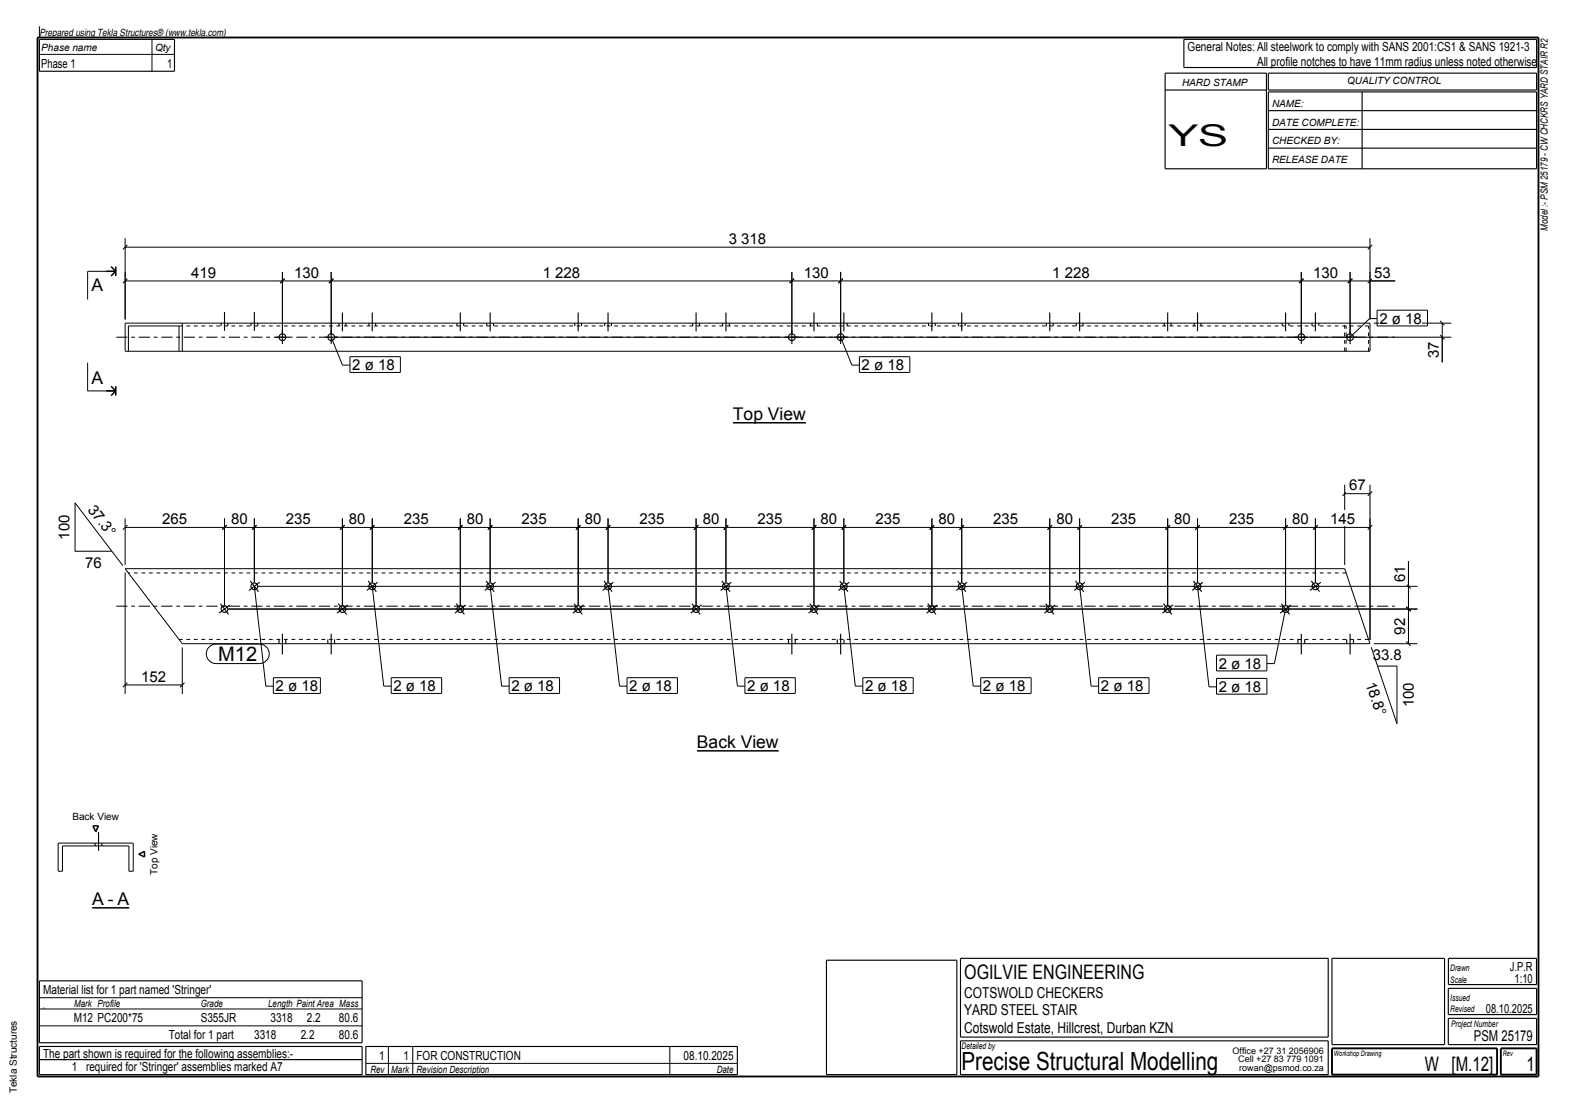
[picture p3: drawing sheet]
<svg xmlns="http://www.w3.org/2000/svg" width="420mm" height="297mm" viewBox="0 0 420 297" stroke-linecap="round" stroke-linejoin="round" font-family="sans-serif">
<path d="M10 10h400v277h-400z" fill="none" stroke="#000" stroke-width=".5"/>
<path d="M195.3 112.7h19.5" fill="none" stroke="#000" stroke-width=".4"/>
<path d="M195.3 108.5h19.5v3.5h-19.5z" fill-rule="evenodd" fill="#fefefb"/>
<path d="M185.7 200.2h21.8" fill="none" stroke="#000" stroke-width=".4"/>
<path d="M185.7 195.9h21.8v3.5h-21.8z" fill-rule="evenodd" fill="#fefefb"/>
<path d="M24.6 242h9.8" fill="none" stroke="#000" stroke-width=".4"/>
<g fill="#fefefb">
<path d="M24.6 237.8h3.1v3.5h-3.1z" fill-rule="evenodd"/>
<path d="M28.7 237.8h1.6v3.5h-1.6z" fill-rule="evenodd"/>
<path d="M31.3 237.8h3.1v3.5h-3.1z" fill-rule="evenodd"/>
</g>
<path d="M24.7 220.2h1.5l-.7 1.5zM37 227.7l1.5-.7v1.5z" fill="none" stroke="#000" stroke-width=".4"/>
<path d="M358.4 93.7v-7.5M358.7 93.7v-6.8M364.7 86.9h-317M364.7 93.7v-6.8M358.7 152.8h-324.5M364.7 170.5h-317" fill="none" stroke="#000" stroke-width=".27" stroke-dasharray="1 1 1 1" stroke-linecap="butt"/>
<g fill="none" stroke="#000" stroke-width=".27">
<path d="M10.5 7v3M10.5 14.5h36M40.5 10.5v8.5M30.9 72.3h-7.5v7.5M33.4 63.5v21.6M33.4 74.9h338.4M33.4 65.9h331.7M34 74.3l-1.2 1.2M34 65.3l-1.2 1.2M75.3 72.5v16.4M75.9 74.3l-1.2 1.2M88.3 72.5v16.4"/>
<path d="M88.9 74.3l-1.2 1.2M211 72.5v16.4M211.6 74.3l-1.2 1.2M224 72.5v16.4M224.6 74.3l-1.2 1.2M346.8 72.5v16.4M347.4 74.3l-1.2 1.2M359.8 72.5v16.4M360.4 74.3l-1.2 1.2M365.1 63.5v21.6M365.7 74.3l-1.2 1.2M365.7 65.3l-1.2 1.2"/>
<path d="M23.4 96.7v7.5h7.5M33.4 86.2h331.7v7.5h-331.7zM34.2 93.7v-6.8h13.5v6.8M48.6 86.2v7.5M88.3 89.9l3 7.4h2M89.3 89.9h297.5M224 89.9l3 7.4h2M366.1 86.2h20.7M367 84.9h-2l-5.2 5M383.8 89.3l1.2 1.2M383.8 85.6l1.2 1.1M384.4 86.2v10.4"/>
<path d="M33.4 138.2v12.4M59.8 138.2v23.2M67.8 138.2v17.1M91.2 138.2v23.2M99.2 138.2v17.1M122.7 138.2v23.2M130.6 138.2v17.1M154.1 138.2v23.2M162 138.2v17.1M185.5 138.2v23.2M193.5 138.2v17.1M216.9 138.2v23.2"/>
<path d="M224.9 138.2v17.1M248.3 138.2v23.2M256.3 138.2v17.1M279.8 138.2v23.2M287.7 138.2v17.1M311.2 138.2v23.2M319.1 138.2v17.1M342.6 138.2v23.2M350.6 138.2v17.1M358.4 131.6h6.7M358.4 129.2v21.4M359 131l-1.2 1.2"/>
<path d="M365.1 129.2v41.4M365.7 131l-1.2 1.2M29.8 147h-9.8v-12.9l12.7 16.7M33.4 152.6v32.4M33.4 151.6h325l6.7 20h-316.5zM33.4 140.6h331.7M34 140l-1.2 1.2M60.4 140l-1.2 1.2M67.8 156.3l3 26.6h2M68.4 140l-1.2 1.2M68.8 156.3h309M91.8 140l-1.2 1.2"/>
<path d="M99.2 156.3l3.1 26.6h2M99.8 140l-1.2 1.2M123.3 140l-1.2 1.2M130.6 156.3l3.1 26.6h2M131.2 140l-1.2 1.2M154.7 140l-1.2 1.2M162 156.3l3.1 26.6h2M162.6 140l-1.2 1.2M186.1 140l-1.2 1.2M193.5 156.3l3 26.6h2M194.1 140l-1.2 1.2M217.5 140l-1.2 1.2"/>
<path d="M224.9 156.3l3 26.6h2M225.5 140l-1.2 1.2M248.9 140l-1.2 1.2M256.3 156.3l3.1 26.6h2M256.9 140l-1.2 1.2M280.4 140l-1.2 1.2M287.7 156.3l3.1 26.6h2M288.3 140l-1.2 1.2M311.8 140l-1.2 1.2M319.1 156.3l3.1 26.8h2M319.7 140l-1.2 1.2M343.2 140l-1.2 1.2"/>
<path d="M351.2 140l-1.2 1.2M365.7 140l-1.2 1.2M374.8 155.7l1.2 1.2M375.4 149.6v22M48.6 172.6v12.4M60.8 162.4h317M342.6 162.4l-3 14.5h-2M365.4 172.6l6.9 20.3v-15.3h-5.2M366.1 171.6h11.7M374.8 161.8l1.2 1.2M374.8 171l1.2 1.2M33.4 182.6h15.2"/>
<path d="M34 182l-1.2 1.2M49.2 182l-1.2 1.2M15.5 224.8h20v7.5h-1.1v-6.8h-17.8v6.8h-1.1zM10.5 266h86M10.5 273.5h86M10.5 269h86M11.5 268.7h.1M97.5 279h99M103.5 279v7.5M110 279v7.5M178.5 279v7.5M10.5 282.5h86"/>
<path d="M97.5 283.5h99M184 286.5h.1"/>
</g>
<path d="M31 89.9h340.7M31 161.6h340.7" fill="none" stroke="#000" stroke-width=".27" stroke-dasharray="3 1 1 1" stroke-linecap="butt"/>
<g fill="none" stroke="#000" stroke-width=".3">
<path d="M10.5 10.5h36v8.5h-36zM310.5 19.5h27v25.5h-27zM315.5 10.5h94v7.5h-94zM338 19.5h71.5v4.5h-71.5zM310.5 24h27M338 24.5h71.5v20.5h-71.5zM338 29.5h71.5M338 34.5h71.5M338 39.5h71.5M363 24.5v20.5M58.9 86.2v.7M59.8 83.2v5"/>
<path d="M60.7 86.2v.7M66.9 86.2v.7M67.8 83.2v5M68.7 86.2v.7M73.5 89.9h3.6M75.3 88.1v3.6M86.5 89.9h3.6M88.3 88.1v3.6M90.3 86.2v.7M91.2 83.3v5M92.1 86.2v.7M98.3 86.2v.7"/>
<path d="M99.2 83.3v5M100.1 86.2v.7M121.8 86.2v.7M122.7 83.3v5M123.6 86.2v.7M129.7 86.2v.7M130.6 83.3v5M131.5 86.2v.7M153.2 86.2v.7M154.1 83.3v5M155 86.2v.7M161.1 86.2v.7"/>
<path d="M162 83.3v5M162.9 86.2v.7M184.6 86.2v.7M185.5 83.3v5M186.4 86.2v.7M192.6 86.2v.7M193.5 83.3v5M194.4 86.2v.7M209.2 89.9h3.6M211 88.1v3.6M216 86.2v.7M216.9 83.3v5"/>
<path d="M217.8 86.2v.7M222.2 89.9h3.6M224 86.2v.7M224 88.1v3.6M224.9 83.3v5M225.8 86.2v.7M247.4 86.2v.7M248.3 83.3v5M249.2 86.2v.7M255.4 86.2v.7M256.3 83.3v5M257.2 86.2v.7"/>
<path d="M278.9 86.2v.7M279.8 83.3v5M280.7 86.2v.7M286.8 86.2v.7M287.7 83.3v5M288.6 86.2v.7M310.3 86.2v.7M311.2 83.3v5M312.1 86.2v.7M318.2 86.2v.7M319.1 83.3v5M320 86.2v.7"/>
<path d="M341.7 86.2v.7M342.6 83.3v5M343.5 86.2v.7M345 89.9h3.6M346.8 88.1v3.6M349.7 86.2v.7M350.6 83.3v5M351.5 86.2v.7M358 89.9h3.6M359.8 88.1v3.6M66.7 154.9l2.2 2.9M69.2 155.2l-2.8 2.2"/>
<path d="M98.1 154.9l2.2 2.9M100.6 155.2l-2.8 2.2M129.5 154.9l2.2 2.9M132.1 155.2l-2.9 2.2M161 154.9l2.1 2.9M163.5 155.2l-2.9 2.2M192.4 154.9l2.2 2.9M194.9 155.2l-2.9 2.2M223.8 154.9l2.2 2.9M226.3 155.2l-2.9 2.2M255.2 154.9l2.2 2.9M257.7 155.2l-2.8 2.2"/>
<path d="M286.6 154.9l2.2 2.9M289.2 155.2l-2.9 2.2M318 154.9l2.2 2.9M320.6 155.2l-2.9 2.2M349.5 154.9l2.1 2.9M352 155.2l-2.9 2.2M58.7 160.9l2.2 2.9M61.3 161.3l-2.9 2.2M74.4 170.5v1.1M75.3 169v5.5M76.2 170.5v1.1M87.4 170.5v1.1"/>
<path d="M88.3 169v5.5M89.2 170.5v1.1M90.2 160.9l2.1 2.9M92.7 161.3l-2.9 2.2M121.6 160.9l2.2 2.9M124.1 161.3l-2.9 2.2M153 160.9l2.2 2.9M155.5 161.3l-2.8 2.2M184.4 160.9l2.2 2.9M186.9 161.3l-2.8 2.2M210.1 170.5v1.1M211 169v5.5"/>
<path d="M211.9 170.5v1.1M215.8 160.9l2.2 2.9M218.4 161.3l-2.9 2.2M223.1 170.5v1.1M224 169v5.5M224.9 170.5v1.1M247.3 160.9l2.1 2.9M249.8 161.3l-2.9 2.2M278.7 160.9l2.2 2.9M281.2 161.3l-2.9 2.2M310.1 160.9l2.2 2.9M312.6 161.3l-2.9 2.2"/>
<path d="M341.5 160.9l2.2 2.9M344 161.3l-2.8 2.2M345.9 170.5v1.1M346.8 169v5.5M347.7 170.5v1.1M358.9 170.5v1.1M359.8 169v5.5M360.7 170.5v1.1M25.4 224.8v.7M26.3 221.8v5M27.2 224.8v.7M220.2 256h34.8v30.5h-34.8z"/>
<path d="M256 255.5h98v21h-98zM355 255.5h30v23h-30zM386 255.5h23.5v7h-23.5zM10.5 279h86v7.5h-86zM10.5 261.5h86v16.5h-86zM97.5 279h99v7.5h-99zM256 277.5h98v9h-98zM386 263.5h23.5v7h-23.5zM386 271.5h23.5v7h-23.5z"/>
<circle cx="75.3" cy="89.9" r=".9"/>
<circle cx="88.3" cy="89.9" r=".9"/>
<circle cx="211" cy="89.9" r=".9"/>
<circle cx="224" cy="89.9" r=".9"/>
<circle cx="346.8" cy="89.9" r=".9"/>
<circle cx="359.8" cy="89.9" r=".9"/>
<circle cx="67.8" cy="156.3" r=".9"/>
<circle cx="99.2" cy="156.3" r=".9"/>
<circle cx="130.6" cy="156.3" r=".9"/>
<circle cx="162" cy="156.3" r=".9"/>
<circle cx="193.5" cy="156.3" r=".9"/>
<circle cx="224.9" cy="156.3" r=".9"/>
<circle cx="256.3" cy="156.3" r=".9"/>
<circle cx="287.7" cy="156.3" r=".9"/>
<circle cx="319.1" cy="156.3" r=".9"/>
<circle cx="350.6" cy="156.3" r=".9"/>
<circle cx="59.8" cy="162.4" r=".9"/>
<circle cx="91.2" cy="162.4" r=".9"/>
<circle cx="122.7" cy="162.4" r=".9"/>
<circle cx="154.1" cy="162.4" r=".9"/>
<circle cx="185.5" cy="162.4" r=".9"/>
<circle cx="216.9" cy="162.4" r=".9"/>
<circle cx="248.3" cy="162.4" r=".9"/>
<circle cx="279.8" cy="162.4" r=".9"/>
<circle cx="311.2" cy="162.4" r=".9"/>
<circle cx="342.6" cy="162.4" r=".9"/>
</g>
<path d="M355 279.5h44v7h-44zM400 279.5h9.5v7h-9.5z" fill="none" stroke="#000" stroke-width=".5"/>
<g fill="#fefefb">
<path d="M379.9 90.4h4.2v5.7h-4.2z" fill-rule="evenodd"/>
<path d="M349.4 70.4h7.8v4.2h-7.8z" fill-rule="evenodd"/>
<path d="M279.8 70.4h11.2v4.2h-11.2z" fill-rule="evenodd"/>
<path d="M367.6 83.3h11.3v3h-11.3z" fill-rule="evenodd"/>
<path d="M367.6 83.3h11.3v3h-11.3z" fill-rule="evenodd"/>
</g>
<path d="M379.8 83.3v3" fill="none" stroke="#fefefb" stroke-width=".27"/>
<path d="M367 82.7h13.4v4.2h-13.4z" fill="none" stroke="#000" stroke-width=".27"/>
<path d="M24.4 74.1h3.1v3.5h-3.1z" fill-rule="evenodd" fill="#fefefb"/>
<path d="M28.4 72.3h2.5M29.6 71.1l1.3 1.2M30.9 71.1v2.5M30.9 72.3l-1.3 1.3" fill="none" stroke="#000" stroke-width=".4"/>
<path d="M24.4 99h3.1v3.5h-3.1z" fill-rule="evenodd" fill="#fefefb"/>
<path d="M28.4 104.2h2.5M29.6 103l1.3 1.2M30.9 103v2.5M30.9 104.2l-1.3 1.3" fill="none" stroke="#000" stroke-width=".4"/>
<g fill="#fefefb">
<path d="M229.6 95.7h11.4v3h-11.4z" fill-rule="evenodd"/>
<path d="M229.6 95.7h11.4v3h-11.4z" fill-rule="evenodd"/>
</g>
<path d="M241.9 95.7v3" fill="none" stroke="#fefefb" stroke-width=".27"/>
<path d="M229 95.1h13.5v4.2h-13.5z" fill="none" stroke="#000" stroke-width=".27"/>
<g fill="#fefefb">
<path d="M93.9 95.7h11.3v3h-11.3z" fill-rule="evenodd"/>
<path d="M93.9 95.7h11.3v3h-11.3z" fill-rule="evenodd"/>
</g>
<path d="M106.1 95.7v3" fill="none" stroke="#fefefb" stroke-width=".27"/>
<path d="M93.3 95.1h13.4v4.2h-13.4z" fill="none" stroke="#000" stroke-width=".27"/>
<g fill="#fefefb">
<path d="M365.6 70.4h5.7v4.2h-5.7z" fill-rule="evenodd"/>
<path d="M213.6 70.4h7.9v4.2h-7.9z" fill-rule="evenodd"/>
<path d="M144 70.4h11.2v4.2h-11.2z" fill-rule="evenodd"/>
<path d="M77.8 70.4h7.9v4.2h-7.9z" fill-rule="evenodd"/>
<path d="M50.4 70.4h7.8v4.2h-7.8z" fill-rule="evenodd"/>
<path d="M193.6 61.4h11.2v4.2h-11.2z" fill-rule="evenodd"/>
<path d="M358.9 127.1h5.7v4.2h-5.7z" fill-rule="evenodd"/>
<path d="M324.8 181.5h11.3v3h-11.3z" fill-rule="evenodd"/>
<path d="M324.8 181.5h11.3v3h-11.3z" fill-rule="evenodd"/>
</g>
<path d="M337 181.5v3" fill="none" stroke="#fefefb" stroke-width=".27"/>
<path d="M324.2 180.9h13.4v4.2h-13.4z" fill="none" stroke="#000" stroke-width=".27"/>
<g fill="#fefefb">
<path d="M169.8 136.1h7.9v4.2h-7.9z" fill-rule="evenodd"/>
<path d="M155.2 136.1h5.7v4.2h-5.7z" fill-rule="evenodd"/>
<path d="M167.7 181.3h11.3v3h-11.3z" fill-rule="evenodd"/>
<path d="M167.7 181.3h11.3v3h-11.3z" fill-rule="evenodd"/>
</g>
<path d="M179.9 181.3v3" fill="none" stroke="#fefefb" stroke-width=".27"/>
<path d="M167.1 180.7h13.4v4.2h-13.4z" fill="none" stroke="#000" stroke-width=".27"/>
<g fill="#fefefb">
<path d="M92.4 136.1h5.7v4.2h-5.7z" fill-rule="evenodd"/>
<path d="M295.5 136.1h7.9v4.2h-7.9z" fill-rule="evenodd"/>
<path d="M280.9 136.1h5.7v4.2h-5.7z" fill-rule="evenodd"/>
<path d="M199.1 181.3h11.4v3h-11.4z" fill-rule="evenodd"/>
<path d="M199.1 181.3h11.4v3h-11.4z" fill-rule="evenodd"/>
</g>
<path d="M211.4 181.3v3" fill="none" stroke="#fefefb" stroke-width=".27"/>
<path d="M198.5 180.7h13.5v4.2h-13.5z" fill="none" stroke="#000" stroke-width=".27"/>
<g fill="#fefefb">
<path d="M58.2 172.3h10.3v4h-10.3z" fill-rule="evenodd"/>
<path d="M58.2 172.3h10.3v4h-10.3z" fill-rule="evenodd"/>
</g>
<path d="M55.9 172.3l1.7-.6h11.5a2.6 2.6 0 0 1 2.6 2.6 2.6 2.6 0 0 1-2.6 2.6h-11.5a2.6 2.6 0 0 1-2.5-1.7 2.6 2.6 0 0 1 .8-2.9z" fill="none" stroke="#000" stroke-width=".27"/>
<g fill="#fefefb">
<path d="M73.4 181.3h11.4v3h-11.4z" fill-rule="evenodd"/>
<path d="M73.4 181.3h11.4v3h-11.4z" fill-rule="evenodd"/>
</g>
<path d="M72.8 180.7h12.6v4.2h-12.6z" fill="none" stroke="#000" stroke-width=".27"/>
<g fill="#fefefb">
<path d="M104.9 181.3h11.3v3h-11.3z" fill-rule="evenodd"/>
<path d="M104.9 181.3h11.3v3h-11.3z" fill-rule="evenodd"/>
</g>
<path d="M117.1 181.3v3" fill="none" stroke="#fefefb" stroke-width=".27"/>
<path d="M104.3 180.7h13.4v4.2h-13.4z" fill="none" stroke="#000" stroke-width=".27"/>
<g fill="#fefefb">
<path d="M370.9 150.1h4.2v5.7h-4.2z" fill-rule="evenodd"/>
<path d="M136.3 181.3h11.3v3h-11.3z" fill-rule="evenodd"/>
<path d="M136.3 181.3h11.3v3h-11.3z" fill-rule="evenodd"/>
</g>
<path d="M148.5 181.3v3" fill="none" stroke="#fefefb" stroke-width=".27"/>
<path d="M135.7 180.7h13.4v4.2h-13.4z" fill="none" stroke="#000" stroke-width=".27"/>
<g fill="#fefefb">
<path d="M230.5 181.3h11.4v3h-11.4z" fill-rule="evenodd"/>
<path d="M230.5 181.3h11.4v3h-11.4z" fill-rule="evenodd"/>
</g>
<path d="M242.8 181.3v3" fill="none" stroke="#fefefb" stroke-width=".27"/>
<path d="M229.9 180.7h13.5v4.2h-13.5z" fill="none" stroke="#000" stroke-width=".27"/>
<g fill="#fefefb">
<path d="M262 181.3h11.3v3h-11.3z" fill-rule="evenodd"/>
<path d="M262 181.3h11.3v3h-11.3z" fill-rule="evenodd"/>
</g>
<path d="M274.2 181.3v3" fill="none" stroke="#fefefb" stroke-width=".27"/>
<path d="M261.4 180.7h13.4v4.2h-13.4z" fill="none" stroke="#000" stroke-width=".27"/>
<g fill="#fefefb">
<path d="M42.7 136.1h7.8v4.2h-7.8z" fill-rule="evenodd"/>
<path d="M293.4 181.3h11.3v3h-11.3z" fill-rule="evenodd"/>
<path d="M293.4 181.3h11.3v3h-11.3z" fill-rule="evenodd"/>
</g>
<path d="M305.6 181.3v3" fill="none" stroke="#fefefb" stroke-width=".27"/>
<path d="M292.8 180.7h13.4v4.2h-13.4z" fill="none" stroke="#000" stroke-width=".27"/>
<g fill="#fefefb">
<path d="M324.8 175.3h11.3v3h-11.3z" fill-rule="evenodd"/>
<path d="M324.8 175.3h11.3v3h-11.3z" fill-rule="evenodd"/>
</g>
<path d="M337 175.3v3" fill="none" stroke="#fefefb" stroke-width=".27"/>
<path d="M324.2 174.7h13.4v4.2h-13.4z" fill="none" stroke="#000" stroke-width=".27"/>
<g fill="#fefefb">
<path d="M370.9 164.2h4.2v5.6h-4.2z" fill-rule="evenodd"/>
<path d="M353.9 136.1h7.9v4.2h-7.9z" fill-rule="evenodd"/>
<path d="M343.8 136.1h5.6v4.2h-5.6z" fill-rule="evenodd"/>
<path d="M326.9 136.1h7.9v4.2h-7.9z" fill-rule="evenodd"/>
<path d="M312.3 136.1h5.7v4.2h-5.7z" fill-rule="evenodd"/>
<path d="M37 178.1h7.9v4.2h-7.9z" fill-rule="evenodd"/>
<path d="M264.1 136.1h7.9v4.2h-7.9z" fill-rule="evenodd"/>
<path d="M249.5 136.1h5.6v4.2h-5.6z" fill-rule="evenodd"/>
<path d="M232.7 136.1h7.8v4.2h-7.8z" fill-rule="evenodd"/>
<path d="M218.1 136.1h5.6v4.2h-5.6z" fill-rule="evenodd"/>
<path d="M201.3 136.1h7.8v4.2h-7.8z" fill-rule="evenodd"/>
<path d="M186.7 136.1h5.6v4.2h-5.6z" fill-rule="evenodd"/>
<path d="M138.4 136.1h7.9v4.2h-7.9z" fill-rule="evenodd"/>
<path d="M123.8 136.1h5.7v4.2h-5.7z" fill-rule="evenodd"/>
<path d="M107 136.1h7.9v4.2h-7.9z" fill-rule="evenodd"/>
<path d="M75.6 136.1h7.9v4.2h-7.9z" fill-rule="evenodd"/>
<path d="M61 136.1h5.6v4.2h-5.6z" fill-rule="evenodd"/>
</g>
<text font-size="8" x="311.4" y="39">YS</text>
<text font-size="6.7" x="256.3" y="285.3">Precise Structural Modelling</text>
<g font-size="5.3">
<text x="58.2" y="176.3">M12</text>
<text x="257" y="261">OGILVIE ENGINEERING</text>
<text x="379.8" y="285.5">W [M.12]</text>
<text x="406.8" y="285.5">1</text>
</g>
<g font-size="4.7">
<text x="24.4" y="77.6">A</text>
<text x="24.4" y="102.5">A</text>
<text x="195.3" y="112">Top View</text>
<text x="185.7" y="199.4">Back View</text>
<text x="24.6" y="241.3">A</text>
<text x="28.7" y="241.3">-</text>
<text x="31.3" y="241.3">A</text>
</g>
<g font-size="4">
<text x="194.2" y="65">3 318</text>
<text x="51" y="74">419</text>
<text x="78.4" y="74">130</text>
<text x="144.6" y="74">1 228</text>
<text x="214.2" y="74">130</text>
<text x="280.4" y="74">1 228</text>
<text x="350" y="74">130</text>
<text x="366.2" y="74">53</text>
<text x="367.6" y="86.3">2 ø 18</text>
<text x="383.5" y="95.5" transform="rotate(-90 383.5 95.5)">37</text>
<text x="93.9" y="98.7">2 ø 18</text>
<text x="229.6" y="98.7">2 ø 18</text>
<text x="359.5" y="130.7">67</text>
<text x="23.3" y="135.9" transform="rotate(53 23.3 135.9)">37.3°</text>
<text x="18.5" y="143.9" transform="rotate(-90 18.5 143.9)">100</text>
<text x="43.3" y="139.7">265</text>
<text x="61.6" y="139.7">80</text>
<text x="76.2" y="139.7">235</text>
<text x="93" y="139.7">80</text>
<text x="107.6" y="139.7">235</text>
<text x="124.4" y="139.7">80</text>
<text x="139" y="139.7">235</text>
<text x="155.8" y="139.7">80</text>
<text x="170.4" y="139.7">235</text>
<text x="187.3" y="139.7">80</text>
<text x="201.9" y="139.7">235</text>
<text x="218.7" y="139.7">80</text>
<text x="233.3" y="139.7">235</text>
<text x="250.1" y="139.7">80</text>
<text x="264.7" y="139.7">235</text>
<text x="281.5" y="139.7">80</text>
<text x="296.1" y="139.7">235</text>
<text x="312.9" y="139.7">80</text>
<text x="327.5" y="139.7">235</text>
<text x="344.4" y="139.7">80</text>
<text x="354.5" y="139.7">145</text>
<text x="22.7" y="151.5">76</text>
<text x="374.5" y="155.2" transform="rotate(-90 374.5 155.2)">61</text>
<text x="374.5" y="169.2" transform="rotate(-90 374.5 169.2)">92</text>
<text x="324.8" y="178.3">2 ø 18</text>
<text x="365.8" y="176.1">33.8</text>
<text x="37.6" y="181.7">152</text>
<text x="73.4" y="184.3">2 ø 18</text>
<text x="104.9" y="184.3">2 ø 18</text>
<text x="136.3" y="184.3">2 ø 18</text>
<text x="167.7" y="184.3">2 ø 18</text>
<text x="199.1" y="184.3">2 ø 18</text>
<text x="230.5" y="184.3">2 ø 18</text>
<text x="262" y="184.3">2 ø 18</text>
<text x="293.4" y="184.3">2 ø 18</text>
<text x="324.8" y="184.5">2 ø 18</text>
<text x="363.9" y="182.2" transform="rotate(71 363.9 182.2)">18.8°</text>
<text x="376.8" y="188.6" transform="rotate(-90 376.8 188.6)">100</text>
<text x="257" y="266">COTSWOLD CHECKERS</text>
<text x="257" y="270.5">YARD STEEL STAIR</text>
<text x="257" y="275.5">Cotswold Estate, Hillcrest, Durban KZN</text>
<text x="392.8" y="277.5">PSM 25179</text>
</g>
<g font-size="3.3">
<text x="11" y="18">Phase 1</text>
<text x="44.5" y="18">1</text>
<text x="316.5" y="13.5">General Notes: All steelwork to comply with SANS 2001:CS1 &amp; SANS 1921-3</text>
<text x="335" y="17.5">All profile notches to have 11mm radius unless noted otherwise</text>
<text x="402.4" y="258.7">J.P.R</text>
<text x="403.6" y="262">1:10</text>
<text x="11.5" y="265">Material list for 1 part named 'Stringer'</text>
<text x="19.6" y="272.5">M12 PC200*75</text>
<text x="53.5" y="272.5">S355JR</text>
<text x="72.1" y="272.5">3318</text>
<text x="81.8" y="272.5">2.2</text>
<text x="90.3" y="272.5">80.6</text>
<text x="396" y="270">08.10.2025</text>
<text x="45" y="277">Total for 1 part</text>
<text x="67.7" y="277">3318</text>
<text x="80.1" y="277">2.2</text>
<text x="90.3" y="277">80.6</text>
<text x="11.5" y="282">The part shown is required for the following assemblies:-</text>
<text x="19.2" y="285.5">1 required for 'Stringer' assemblies marked A7</text>
<text x="101" y="282.5">1</text>
<text x="107.5" y="282.5">1 FOR CONSTRUCTION</text>
<text x="182.2" y="282.5">08.10.2025</text>
</g>
<g font-size="2.7">
<text x="10.5" y="9.5">Prepared using Tekla Structures® (www.tekla.com)</text>
<text x="11" y="13.5">Phase name</text>
<text x="41.3" y="13.5">Qty</text>
<text x="315" y="23">HARD STAMP</text>
<text x="359" y="22.5">QUALITY CONTROL</text>
<text x="339" y="28.5">NAME:</text>
<text x="339" y="33.5">DATE COMPLETE:</text>
<text x="339" y="38.5">CHECKED BY:</text>
<text x="339" y="43.5">RELEASE DATE</text>
<text x="412.5" y="61.5" transform="rotate(-90 412.5 61.5)">Model :- PSM 25179 - CW CHCKRS YARD STAIR R2</text>
<text x="19.3" y="218.7">Back View</text>
<text x="42" y="233.3" transform="rotate(-90 42 233.3)">Top View</text>
<text x="19.8" y="268.5">Mark Profile</text>
<text x="53.5" y="268.5">Grade</text>
<text x="71.5" y="268.5">Length Paint Area Mass</text>
<text x="98.7" y="286">Rev</text>
<text x="104.3" y="286">Mark</text>
<text x="111" y="286">Revision Description</text>
<text x="191" y="286">Date</text>
<text x="4.5" y="291.5" transform="rotate(-90 4.5 291.5)">Tekla Structures</text>
</g>
<g font-size="2.4">
<text x="386.5" y="262">Scale</text>
<text x="386.5" y="258.7">Drawn</text>
<text x="386.5" y="266.8">Issued</text>
<text x="386.5" y="269.8">Revised</text>
<text x="386.7" y="273.7">Project Number</text>
<text x="256.3" y="279.7">Detailed by</text>
<text x="328.5" y="281">Office +27 31 2056906</text>
<text x="330" y="283.3">Cell +27 83 779 1091</text>
<text x="330.3" y="285.5">rowan@psmod.co.za</text>
</g>
<g font-size="2">
<text x="355.5" y="281.5">Workshop Drawing</text>
<text x="400.5" y="281.5">Rev</text>
</g>
</svg>
